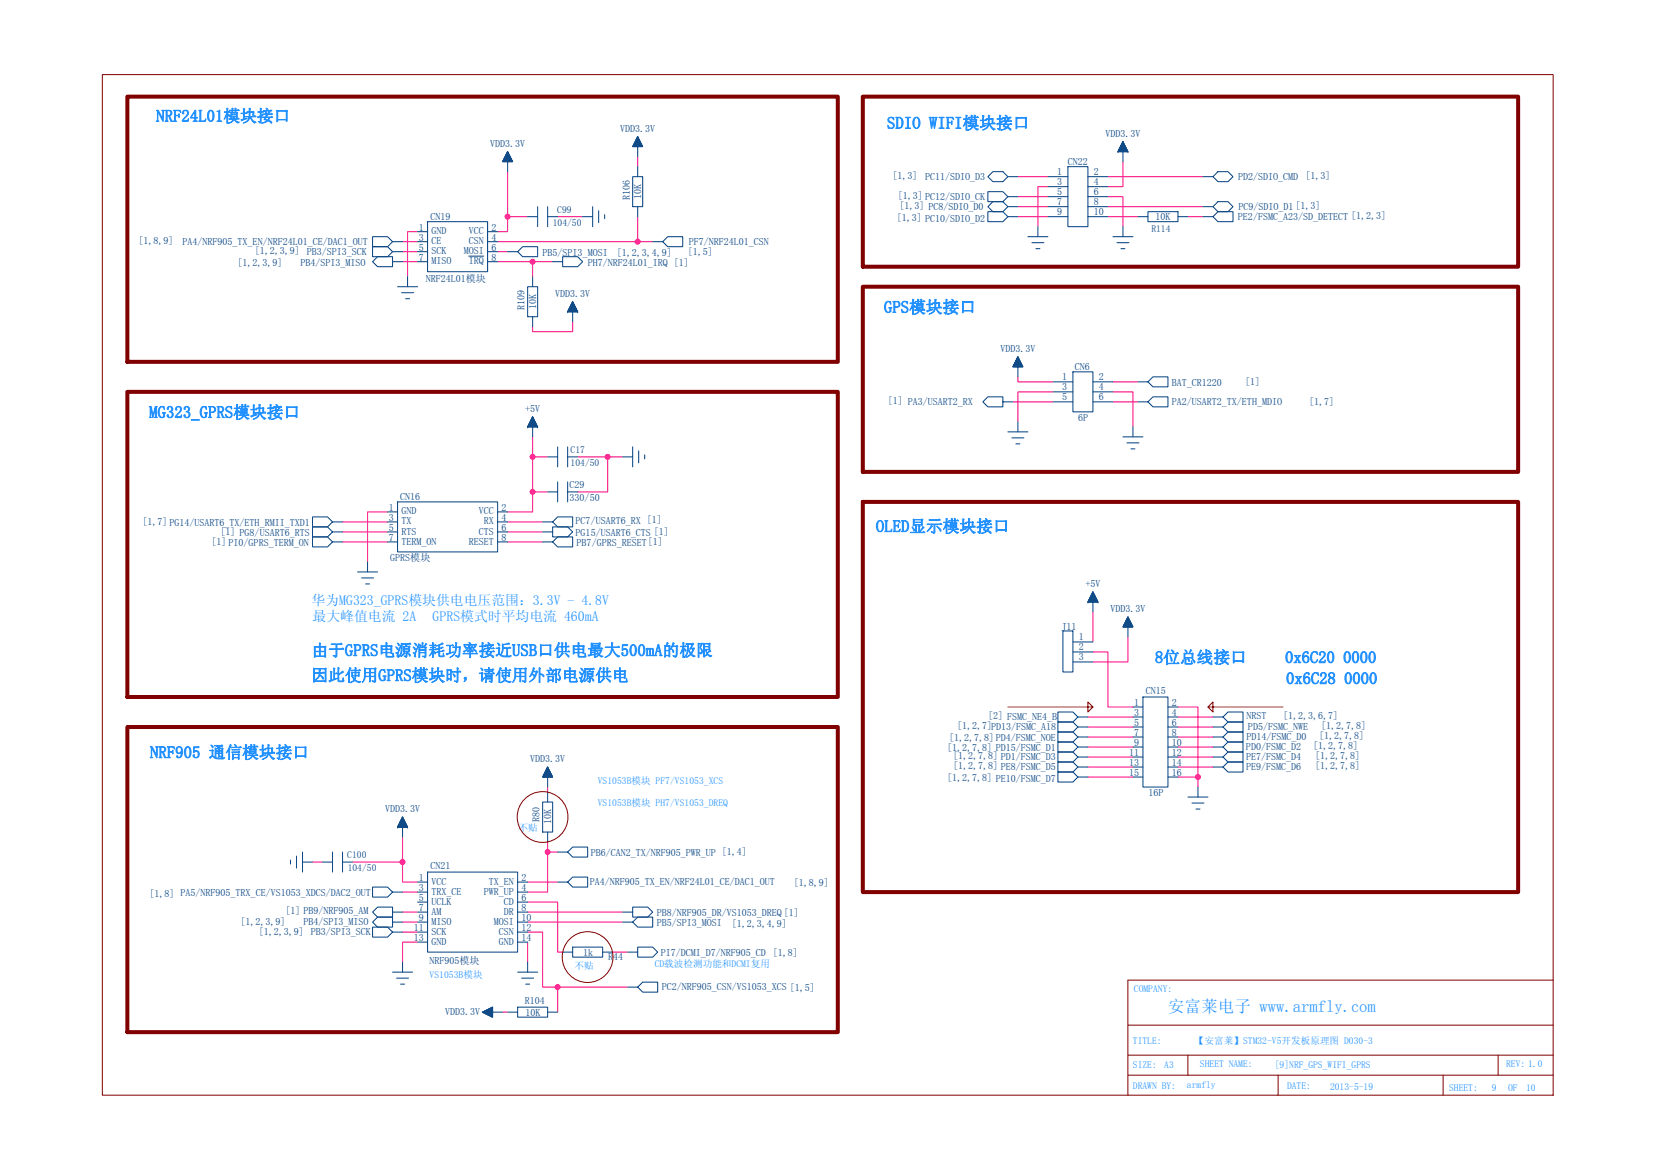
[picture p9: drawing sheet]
<svg xmlns="http://www.w3.org/2000/svg" width="420mm" height="297mm" viewBox="0 0 420 297" stroke-linecap="round" stroke-linejoin="round" font-family="sans-serif">
<g fill="none" stroke="#ff0080" stroke-width=".25">
<path d="M161.9 39.8v2.5M106 58.8h-2.5v11.5M128.9 55v3.8h-2.6M128.9 43.6v11.4h5.1M141.6 55h6.3M161.9 55v6.4h3.8M258.4 55h7.6M258.4 44.9h7.6M258.4 49.9h7.6M258.4 52.5h7.6M266 47.4h-2.5v10.2M281.3 44.9h24.1"/>
<path d="M281.3 52.5h24.1M281.3 55h7.6M281.3 49.9h3.8v7.7M285.1 41v6.4h-3.8M301.6 55h3.8M102.2 66.4h3.8M102.2 63.9h3.8M102.2 61.4h3.8M126.3 66.4h8.9M126.3 63.9h2.6M126.3 61.4h35.6M140.3 66.4h-5.1v3.9"/>
<path d="M145.4 81.7v2.5h-10.2v-1.2M258.4 95.7v1.2h8.9M267.3 99.5h-8.9v7.6M282.5 99.5h5.1v8.9M282.5 96.9h6.4M135.2 110.9v5.1h3.8M135.2 116v8.9h3.8M146.7 116h7.6v8.9h-7.6M154.3 116h3.8M257.1 102h10.2M282.5 102h6.4M87 132.5h11.4"/>
<path d="M87 137.6h11.4M87 135h11.4M98.4 130h-5.1v12.7M128.9 132.5h8.9M128.9 137.6h8.9M128.9 135h8.9M135.2 124.9v5.1h-6.3M277.5 155.4v7.6M277.5 165.5h3.8v14h6.3M286.4 161.7v6.4h-8.9M299.1 179.5h5v17.8h-5M139 199.8v1.3"/>
<path d="M276.2 182h11.4M276.2 184.6h11.4M276.2 187.1h11.4M276.2 189.7h11.4M276.2 192.2h11.4M276.2 194.7h11.4M276.2 197.3h11.4M299.1 182h8.8M299.1 184.6h8.8M299.1 187.1h8.8M299.1 189.7h8.8M299.1 192.2h8.8"/>
<path d="M299.1 194.7h8.8M304.1 197.3v2.5M79.3 218.9h2.6M89.5 218.9h12.7M102.2 218.9v5h3.8M102.2 212.5v6.4M139 213.8v2.5M139 216.3v10.2h-5M139 216.3h2.6M102.2 236.6h3.8M102.2 234.1h3.8M102.2 226.5h3.8"/>
<path d="M102.2 231.6h3.8M106 239.2h-3.8v5.1M134 236.6h3.8v14h3.8M134 223.9h7.6M134 239.2v5.1M134 234.1h24.1M134 231.6h24.1M134 229h7.6v12.7h1.2M127.6 257h1.3M155.5 241.7h3.9M159.4 250.6h-17.8v6.4"/>
</g>
<g fill="#ff0080" stroke="#ff0080" stroke-width=".25">
<circle cx="128.9" cy="55" r=".62"/>
<circle cx="102.2" cy="218.8" r=".62"/>
<circle cx="139" cy="216.3" r=".62"/>
<circle cx="141.6" cy="250.6" r=".62"/>
<circle cx="135.2" cy="66.4" r=".62"/>
<circle cx="161.9" cy="61.3" r=".62"/>
<circle cx="135.2" cy="116" r=".62"/>
<circle cx="135.2" cy="124.9" r=".62"/>
<circle cx="154.3" cy="116" r=".62"/>
<circle cx="304.1" cy="197.3" r=".62"/>
</g>
<g fill="none" stroke="#004080" stroke-width=".25">
<path d="M128.2 39.9v1.1M128.2 39.9h1.4v1.1M128.2 39.8h1.3M128.3 39.6v1.4M128.3 39.7h1.2v1.3M128.3 39.6h1.1M128.4 39.5h1v1.5M128.5 39.2v1.8M128.5 39.3h.8v1.7M128.5 39.2h.7M128.6 39v2M128.6 39.1h.6v1.9"/>
<path d="M128.6 39h.5M128.7 38.8v2.2M128.7 38.9h.4v2.1M128.7 38.8h.3M128.8 38.6v2.4M128.8 38.7h.2v2.3M128.8 38.6h.1M128.9 38.5v2.5M128.9 38.5h.1M128.9 38.5l1.2 2.5h-2.5l1.3-2.5v5.1M129.3 39.4h-.9v1.6M160.7 37.1v.1"/>
<path d="M160.7 37.2h2.4M160.7 37.1h2.4M160.8 36.9v.3M160.8 37h2.2M160.8 36.9h2.2M160.9 36.8h2M161 36.5v.7M161 36.6h1.8v.6M161 36.5h1.8M161.1 36.3v.9M161.1 36.4h1.6M161.1 36.3h1.6v.9"/>
<path d="M161.2 36.1v1.1M161.2 36.2h1.4M161.2 36.1h1.3M161.3 35.8v1.4M161.3 36h1.2M161.3 35.9h1.1M161.4 35.6v1.6M161.4 35.8h1M161.4 35.7h.9M161.5 35.4v1.8M161.5 35.6h.8v1.6M161.5 35.5h.8"/>
<path d="M161.6 35.2v2M161.6 35.4h.6M161.6 35.3h.5l.1 1.9M161.7 35v2.2M161.7 35.2h.4M161.7 35.1h.3M161.8 34.8v2.4M161.8 34.9h.2M161.8 34.9h.1M161.9 37.2v-2.5l1.3 2.5h-2.6l1.3-2.5v5.1M161.9 34.8h.1M162 34.9v2.3"/>
<path d="M162.1 35.1v2.1M162.4 35.7v1.5M162.5 35.9v1.3M162.6 36.1v1.1M162.8 36.7h-1.9v.5M162.9 36.7v.5M163 36.9v.3M163.1 37.1v.1M283.8 38.5h.1M283.8 38.5h2.6M283.9 38.4h2.4M283.9 38.2v.3"/>
<path d="M283.9 38.3h2.3v.2M284 38.2h2.2M284 38.5v-.4h2.1v.4M284.1 38h2M284.1 37.8v.7M284.1 37.9h2v.6M284.2 37.8h1.8M284.2 37.7v.8M284.2 37.7h1.8v.8M284.3 37.6h1.6M284.3 37.4v1.1M284.3 37.5h1.5v1"/>
<path d="M284.4 37.4h1.4M284.4 37.2v1.3M284.4 37.3h1.3v1.2M284.5 37.2h1.2M284.5 37v1.5M284.5 37.1h1.1v1.4M284.6 37h1M284.6 36.8v1.7M284.6 36.9h.9v1.6M284.7 36.8h.8M284.7 36.6v1.9M284.7 36.7h.7v1.8"/>
<path d="M284.8 36.6h.6M284.8 36.5h.5v2M284.9 36.2v2.3M284.9 36.3h.3v2.2M285 36.2h.2M285 36v2.5M285 36.1l.1 2.4M285.1 36h.1M285.1 36l1.3 2.5h-2.6l1.3-2.5v5M285.3 36.4h-.4l-.1 2.1M286.4 38.5h.1M106 58.8h2.6"/>
<path d="M108.6 56.3h15.2v12.7h-15.2zM123.8 58.8h2.5M127.6 40.9v.1h2.5M127.6 41h2.5M127.7 40.9h2.3M127.8 40.7v.3M127.8 40.7h2.2v.3M127.8 40.6h2.1M127.9 40.5v.5M127.9 40.5h2v.5M127.9 40.4h1.9M128 40.3v.7"/>
<path d="M128 40.3h1.8v.7M128 40.2h1.7M128 41v-.9h1.7v.9M128.1 40h1.5M134 55h2.5M136.5 52.5v5.1M139 55h2.6M139 52.5v5.1M147.9 55h2.6M150.5 52.5v5.1M152 53.5v3M153.5 54.5v1"/>
<path d="M160.6 44.9h2.6v7.6h-2.6zM161.9 42.3v2.6M161.9 52.5v2.5M250.8 44.9l1.3-1.3h2.5l1.3 1.3-1.3 1.2h-2.5zM250.8 52.5l1.3-1.3h2.5l1.3 1.3-1.3 1.2h-2.5zM255.9 44.9h2.5M255.9 52.5h2.5M255.9 49.9l-1.3-1.2h-3.8v2.5h3.8l1.3-1.3h2.5M255.9 55l-1.3-1.3h-3.8v2.6h3.8l1.3-1.3h2.5M263.5 57.6v2.5M266 55h5.1M266 44.9h5.1"/>
<path d="M266 47.4h5.1M266 49.9h5.1M266 52.5h5.1M271.1 42.3h5.1v15.3h-5.1zM276.2 55h5.1M276.2 44.9h5.1M276.2 47.4h5.1M276.2 49.9h5.1M276.2 52.5h5.1M285.1 57.6v2.5M288.9 55h2.5M291.4 53.7h7.7v2.6h-7.7z"/>
<path d="M299.1 55h2.5M305.4 55h2.5l1.3 1.3h3.8v-2.6h-3.8l-1.3 1.3M305.4 44.9h2.5M305.4 52.5h2.5M307.9 52.5l1.3-1.3h2.6l1.2 1.3-1.2 1.2h-2.6zM309.2 43.6h2.6l1.2 1.3-1.2 1.2h-2.6l-1.3-1.2zM99.7 66.4v1.3h-3.8l-1.3-1.3 1.3-1.2h3.8v1.2h2.5M99.7 63.9l-1.3-1.3h-3.8v2.6h3.8l1.3-1.3h2.5M99.7 61.4l-1.3-1.3h-3.8v2.5h3.8l1.3-1.2h2.5M100.9 72.8h5.1M101.9 74.3h3.1M103 75.8h1"/>
<path d="M103.5 70.3v2.5M106 61.4h2.6M106 63.9h2.6M106 66.4h2.6M119 65h3.8M123.8 61.4h2.5M123.8 63.9h2.5M123.8 66.4h2.5M128.9 63.9h2.5l1.3 1.3h3.8v-2.6h-3.8l-1.3 1.3M134 72.8h2.5v7.6h-2.5zM135.2 70.3v2.5M140.3 66.4h2.5v-1.2h3.9l1.2 1.2-1.2 1.3h-3.9v-1.3"/>
<path d="M144.1 79.1h.1M144.1 79.1h2.6M144.2 79.1h2.4M144.2 78.9v.2M144.2 79h2.3v.1M144.3 78.8h2.2M144.3 78.7v.4M144.3 78.7h2.1v.4M144.4 78.6h2M144.4 78.5v.6M144.4 78.5h1.9v.6M144.5 78.4h1.8"/>
<path d="M144.5 79.1v-.8h1.8l-.1 .8M144.6 78.2h1.6M144.6 78.1h1.5v1M144.7 77.9v1.2M144.7 77.9h1.3v1.2M144.8 77.8h1.2M144.8 77.6v1.5M144.8 77.7h1.1v1.4M144.9 77.6h1M144.9 77.4v1.7M144.9 77.5h.9v1.6M145 77.4h.8"/>
<path d="M145 77.2v1.9M145 77.3h.7v1.8M145.1 77.2h.6M145.1 77.1h.5v2M145.2 76.8v2.3M145.2 76.9h.3v2.2M145.3 76.8h.2M145.3 76.6v2.5M145.3 76.7l.1 2.4M145.4 76.6h.1M145.4 76.6l1.3 2.5h-2.6l1.3-2.5v5.1M145.6 77h-.4l-.1 2.1"/>
<path d="M146.1 78h-1.4l-.1 1.1M146.7 79.1h.1M165.7 61.4h2.5l1.3 1.2h3.8v-2.5h-3.8l-1.3 1.3M261 60.1h5M262 61.6h3M263 63.1h1M282.5 60.1h5.1M283.6 61.6h3M284.6 63.1h1M135.2 80.4v2.6M257.2 93v.1M257.2 93.1h2.4"/>
<path d="M257.2 93h2.4M257.3 92.8v.3M257.3 92.9h2.2M257.4 92.8h2.1M257.4 92.7h2M257.5 92.4v.7M257.5 92.5h1.8M257.5 92.4h1.8M257.6 92.2v.9M257.6 92.3h1.6M257.7 92.2h1.5M257.7 91.9v1.2"/>
<path d="M257.7 92.1h1.4v1M257.8 91.9h1.3M257.8 91.7v1.4M257.8 91.9h1.2M257.9 91.8h1.1M257.9 91.7h1M258 91.3v1.8M258 91.4h.8M258.1 91.4h.7M258.1 91.1v2M258.1 91.2h.6M258.2 91.1h.5"/>
<path d="M258.2 90.9v2.2M258.2 91h.4v2.1M258.3 90.9h.3M258.3 90.7v2.4M258.3 90.8h.2M258.4 90.7h.1M258.4 93.1v-2.5l1.3 2.5h-2.6l1.3-2.5v5.1M258.4 90.6h.1M258.5 90.8v2.3M258.7 91.2v1.9M258.8 91.4v1.7M258.9 91.5h-1v1.6"/>
<path d="M258.9 91.6v1.5M259 91.8v1.3M259.2 92.2v.9M259.3 92.4v.7M259.4 92.6h-2v.5M259.4 92.6v.5M259.5 92.8v.3M267.3 96.9h5.1M267.3 99.5h5.1M272.4 94.4h5.1v10.2h-5.1zM277.5 96.9h5M277.5 99.5h5"/>
<path d="M288.9 96.9h2.5l1.3 1.3h3.8v-2.5h-3.8l-1.3 1.2M134 108.4h.1M134 108.3h2.4M134.1 108.2h2.3M134.1 108.1v.3M134.1 108.1h2.2M134.1 108h2.2M134.1 107.9v.5M134.2 107.9h2M134.2 107.8h2M134.2 107.7v.7M134.3 107.7h1.8"/>
<path d="M134.4 107.6h1.7M134.4 107.5v.9M134.4 107.5h1.6M134.5 107.4h1.5v1M134.6 107.2h1.3M134.6 107.1v1.3M134.6 107.1h1.2M134.7 107h1.1M134.7 106.8v1.6M134.7 106.9h1M134.8 106.8h.9M134.8 106.6v1.8"/>
<path d="M134.8 106.7h.8M134.9 106.6h.7M134.9 106.4v2M134.9 106.5h.6M135 106.4h.5v2M135 106.2v2.2M135 106.3h.4M135.1 106.2h.3M135.1 106v2.4M135.1 106.1h.2M135.2 106h.1M135.2 105.8v2.6"/>
<path d="M135.2 105.9h.1M135.2 105.8l1.3 2.6h-2.5l1.2-2.6v5.1M135.3 105.9v2.5M135.4 106.1v2.3M135.6 106.5v1.9M135.7 106.7v1.7M135.8 106.9v1.5M135.9 107.1v1.3M135.9 107.3h-1.4v1.1M136.1 107.5v.9M136.2 107.8v.6M136.3 108v.4"/>
<path d="M136.4 108.2v.2M136.5 108.4h.1M139 116h2.6M141.6 113.5v5M144.1 113.5v5M144.1 116h2.6M158.1 116h2.5M160.6 113.5v5M162.1 114.5v3M163.7 115.5v1M254.6 102v1.3h-3.8l-1.3-1.3 1.3-1.2h3.8v1.2h2.5M255.9 109.6h5.1"/>
<path d="M256.9 111.2h3M257.9 112.7h1M258.4 107.1v2.5M267.3 102h5.1M277.5 102h5M285.1 110.9h5.1M286.1 112.4h3M287.1 114h1M287.6 108.4v2.5M288.9 102h2.5l1.3 1.3h3.8v-2.5h-3.8l-1.3 1.2M84.4 132.5l-1.2-1.3h-3.9v2.6h3.9l1.2-1.3h2.6M84.4 135l-1.2-1.2h-3.9v2.5h3.9l1.2-1.3h2.6"/>
<path d="M84.4 137.6l-1.2-1.3h-3.9v2.6h3.9l1.2-1.3h2.6M98.4 130h2.5M98.4 132.5h2.5M98.4 135h2.5M98.4 137.6h2.5M100.9 127.4h25.4v12.7h-25.4zM126.3 130h2.6M126.3 132.5h2.6M126.3 135h2.6M126.3 137.6h2.6M137.8 137.6h2.5l1.3 1.3h3.8v-2.6h-3.8l-1.3 1.3M137.8 135h2.5v-1.2h3.8l1.3 1.2-1.3 1.3h-3.8v-1.3"/>
<path d="M137.8 132.5h2.5l1.3 1.3h3.8v-2.6h-3.8l-1.3 1.3M139 124.9h2.6M141.6 122.3v5.1M144.1 122.3v5.1M144.1 124.9h2.6M90.8 145.2h5.1M91.8 146.7h3M92.8 148.3h1M93.3 142.7v2.5M276.2 152.8h2.5M276.2 152.8h.1M276.2 152.7h2.5"/>
<path d="M276.3 152.6h2.3v.2M276.3 152.6v.2M276.3 152.5h2.3M276.4 152.8v-.4h2.1v.4M276.4 152.3h2.1M276.5 152.1v.7M276.5 152.2h1.9v.6M276.6 152.1h1.8M276.6 152v.8M276.6 152h1.7v.8M276.7 151.9h1.6M276.7 151.7v1.1"/>
<path d="M276.7 151.8h1.5v1M276.7 151.7h1.5M276.8 151.6v1.2M276.8 151.6h1.3v1.2M276.8 151.5h1.3M276.9 151.3v1.5M276.9 151.4h1.1v1.4M277 151.3h1M277 151.1v1.7M277 151.2h.9v1.6M277.1 151.1h.8M277.1 150.9v1.9"/>
<path d="M277.1 151h.7v1.8M277.2 150.9h.6M277.2 150.8h.5v2M277.3 150.5v2.3M277.3 150.6h.3v2.2M277.4 150.5h.2M277.4 150.3v2.5M277.4 150.4l.1 2.4M277.5 150.3l1.2 2.5h-2.5l1.3-2.5v5.1M277.5 150.3h.1M277.7 150.7h-.4l-.1 2.1M278.7 152.8h.1"/>
<path d="M285.1 159v.2M285.1 159.1h2.5M285.2 159h2.3M285.2 158.8v.4M285.2 158.9h2.3M285.3 158.8h2.1M285.3 158.7h2.1M285.4 158.4v.8M285.4 158.5h1.9v.7M285.5 158.4h1.7M285.5 158.2v1M285.5 158.3h1.7"/>
<path d="M285.6 158.2h1.5l.1 1M285.6 158v1.2M285.6 158.1h1.5M285.7 158h1.3M285.7 157.7v1.5M285.7 157.9h1.3M285.8 157.8h1.1M285.8 157.5v1.7M285.8 157.7h1.1M285.9 157.6h.9M286 157.3v1.9M286 157.5h.8v1.7"/>
<path d="M286 157.4h.7M286.1 157.1v2.1M286.1 157.3h.5M286.1 157.2h.5v2M286.1 156.9v2.3M286.1 157.1h.5M286.2 157h.3M286.2 156.7v2.5M286.2 156.9h.3M286.3 156.8h.1M286.4 159.2v-2.6l1.2 2.6h-2.5l1.3-2.6v5.1M286.4 156.7h.1"/>
<path d="M286.5 156.8v2.4M286.6 157v2.2M286.9 157.6v1.6M287 157.8v1.4M287.1 158.1v1.1M287.3 158.6h-2v.6M287.4 158.7v.5M287.5 158.9v.3M287.6 159.1v.1M269.8 160.2h2.6v10.4h-2.6zM272.4 163h5.1M272.4 165.5h5.1"/>
<path d="M272.4 168.1h5.1M287.6 179.5h2.6M290.2 177h6.3v22.8h-6.3zM296.5 179.5h2.6M137.8 197.1v.2M137.8 197.2l2.4 .1M137.9 197.1h2.3M137.9 196.9v.4M137.9 197h2.3M138 196.9h2.1M138 196.8h2M138.1 196.5v.8"/>
<path d="M138.1 196.6h1.8M138.2 196.5h1.7M138.2 196.3v1M138.2 196.4h1.6M138.3 196.3h1.5M138.3 196.1v1.2M138.3 196.2h1.4v1.1M138.4 196.1h1.3M138.4 195.9v1.4M138.4 196h1.2M138.5 195.9h1.1M138.5 195.8h1"/>
<path d="M138.6 195.4v1.9M138.6 195.6h.8M138.7 195.5h.7M138.7 195.2v2.1M138.7 195.4h.6M138.8 195.3h.5M138.8 195v2.3M138.8 195.2h.4v2.1M138.9 195.1h.3M138.9 194.8v2.5M138.9 195h.2M139 194.9h.1"/>
<path d="M139 197.3v-2.6l1.3 2.6h-2.5l1.2-2.6v5.1M139 194.8h.1M139.1 194.9v2.4M139.3 195.3v2M139.4 195.5v1.8M139.5 195.7h-.9l-.1 1.6M139.5 195.7v1.6M139.6 195.9v1.4M139.8 196.4v.9M139.9 196.6v.7M140 196.7h-1.9l-.1 .6M140 196.8v.5"/>
<path d="M140.2 197v.3M273.7 182l-1.3-1.2h-3.8v2.5h3.8l1.3-1.3h2.5M273.7 184.6l-1.3-1.3h-3.8v2.5h3.8l1.3-1.2h2.5M273.7 187.1l-1.3-1.3h-3.8v2.6h3.8l1.3-1.3h2.5M273.7 189.7l-1.3-1.3h-3.8v2.5h3.8l1.3-1.2h2.5M273.7 192.2l-1.3-1.3h-3.8v2.6h3.8l1.3-1.3h2.5M273.7 194.7l-1.3-1.2h-3.8v2.5h3.8l1.3-1.3h2.5M273.7 197.3l-1.3-1.3h-3.8v2.5h3.8l1.3-1.2h2.5M287.6 182h2.6M287.6 184.6h2.6M287.6 187.1h2.6M287.6 189.7h2.6"/>
<path d="M287.6 192.2h2.6M287.6 194.7h2.6M287.6 197.3h2.6M296.5 182h2.6M296.5 184.6h2.6M296.5 187.1h2.6M296.5 189.7h2.6M296.5 192.2h2.6M296.5 194.7h2.6M296.5 197.3h2.6M304.1 199.8v2.6M307.9 182h2.6l1.3 1.3h3.8v-2.5h-3.8l-1.3 1.2"/>
<path d="M307.9 184.6h2.6l1.3 1.2h3.8v-2.5h-3.8l-1.3 1.3M307.9 187.1h2.6l1.3 1.3h3.8v-2.6h-3.8l-1.3 1.3M307.9 189.7h2.6l1.3 1.2h3.8v-2.5h-3.8l-1.3 1.3M307.9 192.2h2.6l1.3 1.3h3.8v-2.6h-3.8l-1.3 1.3M307.9 194.7h2.6l1.3 1.3h3.8v-2.5h-3.8l-1.3 1.2M73.8 218.4v1M75.3 217.3v3.1M76.8 218.9h2.5M76.8 216.3v5.1M81.9 218.9h2.5M84.4 216.3v5.1M87 218.9h2.5"/>
<path d="M87 216.3v5.1M100.9 210h.1M101 209.9h2.4M101 209.7v.3M101 209.8h2.4M101.1 209.7h2.2M101.1 209.5v.5M101.1 209.6h2.2M101.2 209.5h2M101.2 209.3v.7M101.2 209.4h2v.6M101.3 209.3h1.8"/>
<path d="M101.3 209.2h1.7M101.4 208.9v1.1M101.4 209h1.6M101.5 208.9h1.4M101.5 208.7v1.3M101.5 208.8h1.4M101.6 208.7h1.2M101.6 208.4v1.6M101.6 208.6h1.2M101.7 208.5h1M101.7 208.2v1.8M101.7 208.4h.9v1.6"/>
<path d="M101.8 208.3h.8M101.8 208v2M101.8 208.2h.7M101.9 208.1h.6M101.9 207.8v2.2M101.9 208h.6M102 207.9h.4M102 207.6v2.4M102 207.8h.4M102.1 207.7h.2M102.1 207.4v2.6M102.1 207.6h.1"/>
<path d="M102.2 207.5h.1M102.2 207.4l1.3 2.6h-2.6l1.3-2.6v5.1M102.2 207.5v2.5M102.4 207.7v2.3M102.5 207.9v2.1M102.5 208.1v1.9M102.8 208.6v1.4M102.9 208.7v1.3M103 209v1M103 209.1h-1.6l-.1 .9M103 209.1v.9M103.3 209.6v.4"/>
<path d="M103.4 209.8v.2M103.5 210h.1M137.8 203.6h2.5v7.6h-2.5zM139 201.1v2.5M139 211.2v2.6M141.6 216.3h2.5l1.3 1.3h3.8v-2.5h-3.8l-1.3 1.2M301.6 202.4h5.1M302.6 203.9h3.1M303.6 205.4h1M99.7 236.6l-1.3-1.2h-3.8v2.5h3.8l1.3-1.3h2.5M99.7 234.1v1.3h-3.8l-1.3-1.3 1.3-1.3h3.8v1.3h2.5M99.7 226.5l-1.3-1.3h-3.8v2.6h3.8l1.3-1.3h2.5"/>
<path d="M99.7 231.6v1.2h-3.8l-1.3-1.2 1.3-1.3h3.8v1.3h2.5M106 223.9h2.6M106 226.5h2.6M106 229h2.6M106 231.6h2.6M106 234.1h2.6M106 236.6h2.6M106 239.2h2.6M108.6 221.4h22.8v20.3h-22.8zM131.4 223.9h2.6M131.4 226.5h2.6M131.4 229h2.6"/>
<path d="M131.4 231.6h2.6M131.4 234.1h2.6M131.4 236.6h2.6M131.4 239.2h2.6M141.6 223.9h2.5l1.3 1.3h3.8v-2.5h-3.8l-1.3 1.2M158.1 234.1h2.5l1.3 1.3h3.8v-2.6h-3.8l-1.3 1.3M158.1 231.6h2.5v-1.3h3.8l1.3 1.3-1.3 1.2h-3.8v-1.2M99.7 246.8h5M100.7 248.3h3M101.7 249.9h1M102.2 244.3v2.5M122.6 256.9v.1"/>
<path d="M122.6 257.1h2.5M122.8 256.8v.3M122.8 257.2h2.3M122.9 256.8v.4M123 257.3h2.1M123.1 256.7v.6M123.1 256.7h2M123.2 256.6v.7M123.2 257.4h1.9M123.3 256.6v.8M123.3 256.6h1.8M123.4 256.5v.9"/>
<path d="M123.5 256.5l-.1 1h1.7M123.5 256.5h1.6M123.6 256.4v1.1M123.6 257.6h1.5M123.8 256.3v1.3M123.9 256.2v1.5h1.2M124.1 256.2v1.6h1M124.1 256.2h1M124.2 256.1v1.7M124.3 256.1v1.8h.8M124.3 256.1h.8M124.4 256v1.9"/>
<path d="M124.5 255.9v2.1h.6M124.6 255.9h.5M124.6 255.9v2.1M124.8 255.8v2.3M124.9 255.7v2.5h.2M125.1 256.9h-2.4v.2M125.1 256.8h-2.2l.1 .4M125.1 256.3h-1.4v1.3M125.1 256.2h-1.2l.1 1.5M125.1 255.8h-.4v2.3h.4M125.1 255.7l-.1 2.5M127.6 257h-5.1l2.6 1.2v-2.5l-2.6 1.3h2.6"/>
<path d="M128.9 257h2.5M131.4 246.8h5.1M131.4 255.7h7.6v2.5h-7.6zM132.4 248.3h3.1M133.4 249.9h1.1M134 244.3v2.5M139 257h2.6M142.8 241.7h2.6M145.4 240.5h7.6v2.5h-7.6zM153 241.7h2.5M159.4 250.6h2.5l1.3 1.3h3.8v-2.6h-3.8l-1.3 1.3M159.4 241.7h2.5v-1.2h3.8l1.3 1.2-1.3 1.3h-3.8v-1.3"/>
</g>
<g fill="none" stroke="#800000" stroke-width=".25">
<path d="M26 18.9h368.3v259.1h-368.3zM255.9 179.5h21.6l-1.3-1.3v2.6l1.3-1.3M306.7 179.5l1.2 1.3v-2.6l-1.2 1.3h19M394.3 248.8h-107.9v29.2M286.4 260.3h107.9M286.4 273h107.9M286.4 267.9h107.9M301.6 267.9v5.1M324.5 273v5M366.4 273v5M380.3 267.9v5.1"/>
<circle cx="137.7" cy="207.4" r="6.4"/>
<circle cx="149.2" cy="243" r="6.4"/>
</g>
<path d="M32.3 24.5h180.4v67.4h-180.4zM219 24.5h166.4v43.2h-166.4zM219 72.8h166.4v47h-166.4zM32.3 99.5h180.4v77.5h-180.4zM219 127.4h166.4v99.1h-166.4zM32.3 184.6h180.4v77.4h-180.4z" fill="none" stroke="#800000" stroke-width="1"/>
<g font-size="4.2" fill="#2291ff">
<text x="39.7" y="30.9">NRF24L01模块接口</text>
<text x="225.2" y="32.7">SDIO WIFI模块接口</text>
<text x="224.4" y="79.4">GPS模块接口</text>
<text x="37.9" y="106.1">MG323_GPRS模块接口</text>
<text x="222.3" y="135">OLED显示模块接口</text>
<text x="79.1" y="166.5">由于GPRS电源消耗功率接近USB口供电最大500mA的极限</text>
<text x="79.1" y="172.9">因此使用GPRS模块时，请使用外部电源供电</text>
<text x="293.2" y="168.3">8位总线接口</text>
<text x="326.2" y="168.3">0x6C20 0000</text>
<text x="326.5" y="173.7">0x6C28 0000</text>
<text x="38.1" y="192.4">NRF905 通信模块接口</text>
<text x="296.5" y="257">安富莱电子 www.armfly.com</text>
</g>
<g font-size="3.5" fill="#2291ff">
<text x="79.1" y="153.6">华为MG323_GPRS模块供电电压范围：3.3V - 4.8V</text>
<text x="79.3" y="157.6">最大峰值电流 2A</text>
<text x="109.8" y="157.6">GPRS模式时平均电流 460mA</text>
</g>
<g font-size="2.5" fill="#004080">
<text x="157.5" y="33.4">VDD3.3V</text>
<text x="280.7" y="34.7">VDD3.3V</text>
<text x="124.4" y="37.2">VDD3.3V</text>
<text x="271.1" y="41.9">CN22</text>
<text x="226.6" y="45.5">[1,3]</text>
<text x="234.8" y="45.6">PC11/SDIO_D3</text>
<text x="268.4" y="44.3">1</text>
<text x="268.4" y="46.9">3</text>
<text x="277.7" y="44.3">2</text>
<text x="277.7" y="46.9">4</text>
<text x="314.4" y="45.6">PD2/SDIO_CMD</text>
<text x="331.5" y="45.5">[1,3]</text>
<text x="159.9" y="50.7" transform="rotate(-90 159.9 50.7)">R106</text>
<text x="162.8" y="50.5" transform="rotate(-90 162.8 50.5)">10K</text>
<text x="228" y="50.5">[1,3] PC12/SDIO_CK</text>
<text x="228.3" y="53.1">[1,3] PC8/SDIO_D0</text>
<text x="268.4" y="49.4">5</text>
<text x="268.4" y="52">7</text>
<text x="277.7" y="49.4">6</text>
<text x="277.7" y="52">8</text>
<text x="314.4" y="53.2">PC9/SDIO_D1 [1,3]</text>
<text x="106.3" y="58.6">1</text>
<text x="109.3" y="55.8">CN19</text>
<text x="109.6" y="59.5">GND</text>
<text x="119" y="59.5">VCC</text>
<text x="124.8" y="58.6">2</text>
<text x="227.7" y="56.1">[1,3] PC10/SDIO_D2</text>
<text x="268.4" y="54.5">9</text>
<text x="277.7" y="54.5">10</text>
<text x="293.3" y="55.9">10K</text>
<text x="314.3" y="55.8">PE2/FSMC_A23/SD_DETECT [1,2,3]</text>
<text x="35.2" y="62">[1,8,9]</text>
<text x="46.4" y="62.1">PA4/NRF905_TX_EN/NRF24L01_CE/DAC1_OUT</text>
<text x="64.7" y="64.5">[1,2,3,9] PB3/SPI3_SCK</text>
<text x="106.3" y="61.1">3</text>
<text x="106.3" y="63.6">5</text>
<text x="109.6" y="62">CE</text>
<text x="109.6" y="64.6">SCK</text>
<text x="117.7" y="64.6">MOSI</text>
<text x="119" y="62">CSN</text>
<text x="124.8" y="61.1">4</text>
<text x="124.8" y="63.6">6</text>
<text x="137.8" y="64.9">PB5/SPI3_MOSI</text>
<text x="156.6" y="65">[1,2,3,4,9]</text>
<text x="174.6" y="64.8">[1,5]</text>
<text x="174.8" y="62.1">PF7/NRF24L01_CSN</text>
<text x="60.3" y="67.6">[1,2,3,9]</text>
<text x="76.3" y="67.5">PB4/SPI3_MISO</text>
<text x="106.3" y="66.2">7</text>
<text x="108.1" y="71.6">NRF24L01模块</text>
<text x="109.6" y="67.1">MISO</text>
<text x="119" y="67.1">IRQ</text>
<text x="124.8" y="66.2">8</text>
<text x="149.2" y="67.5">PH7/NRF24L01_IRQ [1]</text>
<text x="141" y="75.3">VDD3.3V</text>
<text x="133.2" y="78.6" transform="rotate(-90 133.2 78.6)">R109</text>
<text x="136.1" y="78.4" transform="rotate(-90 136.1 78.4)">10K</text>
<text x="254" y="89.3">VDD3.3V</text>
<text x="272.8" y="93.8">CN6</text>
<text x="269.6" y="96.4">1</text>
<text x="269.6" y="99">3</text>
<text x="269.6" y="101.5">5</text>
<text x="279" y="96.4">2</text>
<text x="279" y="99">4</text>
<text x="279" y="101.5">6</text>
<text x="297.5" y="98">BAT_CR1220</text>
<text x="316.1" y="97.8">[1]</text>
<text x="133.3" y="104.6">+5V</text>
<text x="225.4" y="102.6">[1] PA3/USART2_RX</text>
<text x="273.7" y="106.9">6P</text>
<text x="297.5" y="102.8">PA2/USART2_TX/ETH_MDIO</text>
<text x="332.4" y="102.9">[1,7]</text>
<text x="144.6" y="123.9">C29</text>
<text x="98.7" y="129.7">1</text>
<text x="101.6" y="127">CN16</text>
<text x="101.9" y="130.6">GND</text>
<text x="121.5" y="130.6">VCC</text>
<text x="127.3" y="129.7">2</text>
<text x="144.6" y="127.3">330/50</text>
<text x="36.2" y="133.3">[1,7] PG14/USART6_TX/ETH_RMII_TXD1</text>
<text x="56" y="135.9">[1] PG8/USART6_RTS</text>
<text x="98.7" y="132.2">3</text>
<text x="98.7" y="134.8">5</text>
<text x="98.7" y="137.3">7</text>
<text x="101.9" y="133.2">TX</text>
<text x="101.9" y="135.7">RTS</text>
<text x="121.5" y="135.7">CTS</text>
<text x="122.8" y="133.2">RX</text>
<text x="127.3" y="132.2">4</text>
<text x="127.3" y="134.8">6</text>
<text x="127.3" y="137.3">8</text>
<text x="146.1" y="136.1">PG15/USART6_CTS [1]</text>
<text x="146.1" y="133">PC7/USART6_RX [1]</text>
<text x="53.7" y="138.4">[1] PI0/GPRS_TERM_ON</text>
<text x="99.1" y="142.5">GPRS模块</text>
<text x="101.9" y="138.2">TERM_ON</text>
<text x="119" y="138.2">RESET</text>
<text x="146.4" y="138.6">PB7/GPRS_RESET[1]</text>
<text x="275.6" y="149">+5V</text>
<text x="281.9" y="155.4">VDD3.3V</text>
<text x="269.5" y="159.8">J11</text>
<text x="273.9" y="162.5">1</text>
<text x="273.9" y="165">2</text>
<text x="273.9" y="167.6">3</text>
<text x="287.9" y="179.2">1</text>
<text x="290.9" y="176.1">CN15</text>
<text x="297.5" y="179.2">2</text>
<text x="243" y="185.2">[1,2,7]PD13/FSMC_A18</text>
<text x="250.8" y="182.6">[2] FSMC_NE4_B</text>
<text x="287.9" y="181.8">3</text>
<text x="287.9" y="184.3">5</text>
<text x="297.5" y="181.8">4</text>
<text x="297.5" y="184.3">6</text>
<text x="316.5" y="182.6">NRST</text>
<text x="316.8" y="185.3">PD5/FSMC_NWE</text>
<text x="325.8" y="182.6">[1,2,3,6,7]</text>
<text x="335.4" y="185.2">[1,2,7,8]</text>
<text x="240.4" y="190.8">[1,2,7,8] PD15/FSMC_D1</text>
<text x="240.9" y="188.2">[1,2,7,8]PD4/FSMC_NOE</text>
<text x="286.6" y="191.9">11</text>
<text x="287.9" y="186.9">7</text>
<text x="287.9" y="189.4">9</text>
<text x="297.5" y="186.9">8</text>
<text x="297.5" y="189.4">10</text>
<text x="297.5" y="191.9">12</text>
<text x="316.3" y="190.4">PD0/FSMC_D2</text>
<text x="316.5" y="188">PD14/FSMC_D0</text>
<text x="333.4" y="190.3">[1,2,7,8]</text>
<text x="334.9" y="187.7">[1,2,7,8]</text>
<text x="134.6" y="193.5">VDD3.3V</text>
<text x="241.9" y="192.8">[1,2,7,8] PD1/FSMC_D3</text>
<text x="241.9" y="195.3">[1,2,7,8] PE8/FSMC_D5</text>
<text x="286.6" y="194.5">13</text>
<text x="286.6" y="197">15</text>
<text x="297.5" y="194.5">14</text>
<text x="297.5" y="197">16</text>
<text x="316.3" y="193">PE7/FSMC_D4</text>
<text x="316.3" y="195.5">PE9/FSMC_D6</text>
<text x="333.9" y="192.8">[1,2,7,8]</text>
<text x="333.9" y="195.3">[1,2,7,8]</text>
<text x="240.4" y="198.4">[1,2,7,8] PE10/FSMC_D7</text>
<text x="291.5" y="202.1">16P</text>
<text x="97.8" y="206.2">VDD3.3V</text>
<text x="137" y="208.8" transform="rotate(-90 137 208.8)">R80</text>
<text x="139.9" y="209.3" transform="rotate(-90 139.9 209.3)">10K</text>
<text x="109.3" y="220.5">CN21</text>
<text x="150" y="217.3">PB6/CAN2_TX/NRF905_PWR_UP [1,4]</text>
<text x="38" y="227.6">[1,8] PA5/NRF905_TRX_CE/VS1053_XDCS/DAC2_OUT</text>
<text x="106.3" y="223.7">1</text>
<text x="106.3" y="226.2">3</text>
<text x="109.6" y="224.6">VCC</text>
<text x="109.6" y="227.1">TRX_CE</text>
<text x="122.8" y="227.1">PWR_UP</text>
<text x="124.1" y="224.6">TX_EN</text>
<text x="132.4" y="223.7">2</text>
<text x="132.4" y="226.2">4</text>
<text x="149.7" y="224.7">PA4/NRF905_TX_EN/NRF24L01_CE/DAC1_OUT</text>
<text x="201.6" y="224.8">[1,8,9]</text>
<text x="72.5" y="231.9">[1] PB9/NRF905_AM</text>
<text x="106.3" y="228.8">5</text>
<text x="106.3" y="231.3">7</text>
<text x="106.3" y="233.8">9</text>
<text x="109.6" y="232.2">AM</text>
<text x="109.6" y="229.7">UCLK</text>
<text x="127.9" y="229.7">CD</text>
<text x="127.9" y="232.2">DR</text>
<text x="132.4" y="228.8">6</text>
<text x="132.4" y="231.3">8</text>
<text x="132.4" y="233.8">10</text>
<text x="166.8" y="232.6">PB8/NRF905_DR/VS1053_DREQ [1]</text>
<text x="61.1" y="234.7">[1,2,3,9]</text>
<text x="65.7" y="237.3">[1,2,3,9]</text>
<text x="77.1" y="234.9">PB4/SPI3_MISO</text>
<text x="78.9" y="237.4">PB3/SPI3_SCK</text>
<text x="105" y="236.4">11</text>
<text x="105" y="238.9">13</text>
<text x="109.6" y="234.8">MISO</text>
<text x="109.6" y="239.8">GND</text>
<text x="109.6" y="237.3">SCK</text>
<text x="125.4" y="234.8">MOSI</text>
<text x="126.6" y="237.3">CSN</text>
<text x="126.6" y="239.8">GND</text>
<text x="132.4" y="236.4">12</text>
<text x="132.4" y="238.9">14</text>
<text x="166.7" y="235.1">PB5/SPI3_MOSI</text>
<text x="185.8" y="235.2">[1,2,3,4,9]</text>
<text x="109.1" y="244.6">NRF905模块</text>
<text x="148" y="242.6">1k</text>
<text x="154.4" y="243.8">R44</text>
<text x="167.7" y="242.7">PI7/DCMI_D7/NRF905_CD</text>
<text x="196.2" y="242.6">[1,8]</text>
<text x="168" y="251.4">PC2/NRF905_CSN/VS1053_XCS [1,5]</text>
<text x="113" y="257.7">VDD3.3V</text>
<text x="133.2" y="254.9">R104</text>
<text x="133.4" y="257.8">10K</text>
</g>
<g font-size="2.4" fill="#004080">
<text x="141.5" y="54">C99</text>
<text x="140.3" y="57.4">104/50</text>
<text x="292.3" y="58.8">R114</text>
<text x="144.9" y="115">C17</text>
<text x="144.9" y="118.3">104/50</text>
<text x="88.2" y="217.8">C100</text>
<text x="88.3" y="221.2">104/50</text>
</g>
<g font-size="2.4" fill="#2291ff">
<text x="151.7" y="199.1">VS1053B模块 PF7/VS1053_XCS</text>
<text x="151.7" y="204.6">VS1053B模块 PH7/VS1053_DREQ</text>
<text x="131.7" y="211">不贴</text>
<text x="166.2" y="245.5">CD载波检测功能和DCMI复用</text>
<text x="109.1" y="248.3">VS1053B模块</text>
<text x="145.9" y="246">不贴</text>
<text x="287.9" y="251.9">COMPANY:</text>
<text x="287.6" y="265.1">TITLE:</text>
<text x="303.4" y="265">【安富莱】STM32-V5开发板原理图 D030-3</text>
<text x="287.6" y="271.2">SIZE:</text>
<text x="295.6" y="271.1">A3</text>
<text x="304.6" y="270.9">SHEET NAME:</text>
<text x="323.6" y="271.1">[9]NRF_GPS_WIFI_GPRS</text>
<text x="382.4" y="270.9">REV: 1.0</text>
<text x="287.6" y="276.5">DRAWN BY:</text>
<text x="301.3" y="276.2">armfly</text>
<text x="326.7" y="276.5">DATE:</text>
<text x="337.7" y="276.7">2013-5-19</text>
<text x="367.9" y="277">SHEET:</text>
<text x="378.7" y="276.9">9</text>
<text x="382.9" y="277">OF</text>
<text x="387.4" y="276.9">10</text>
</g>
</svg>
